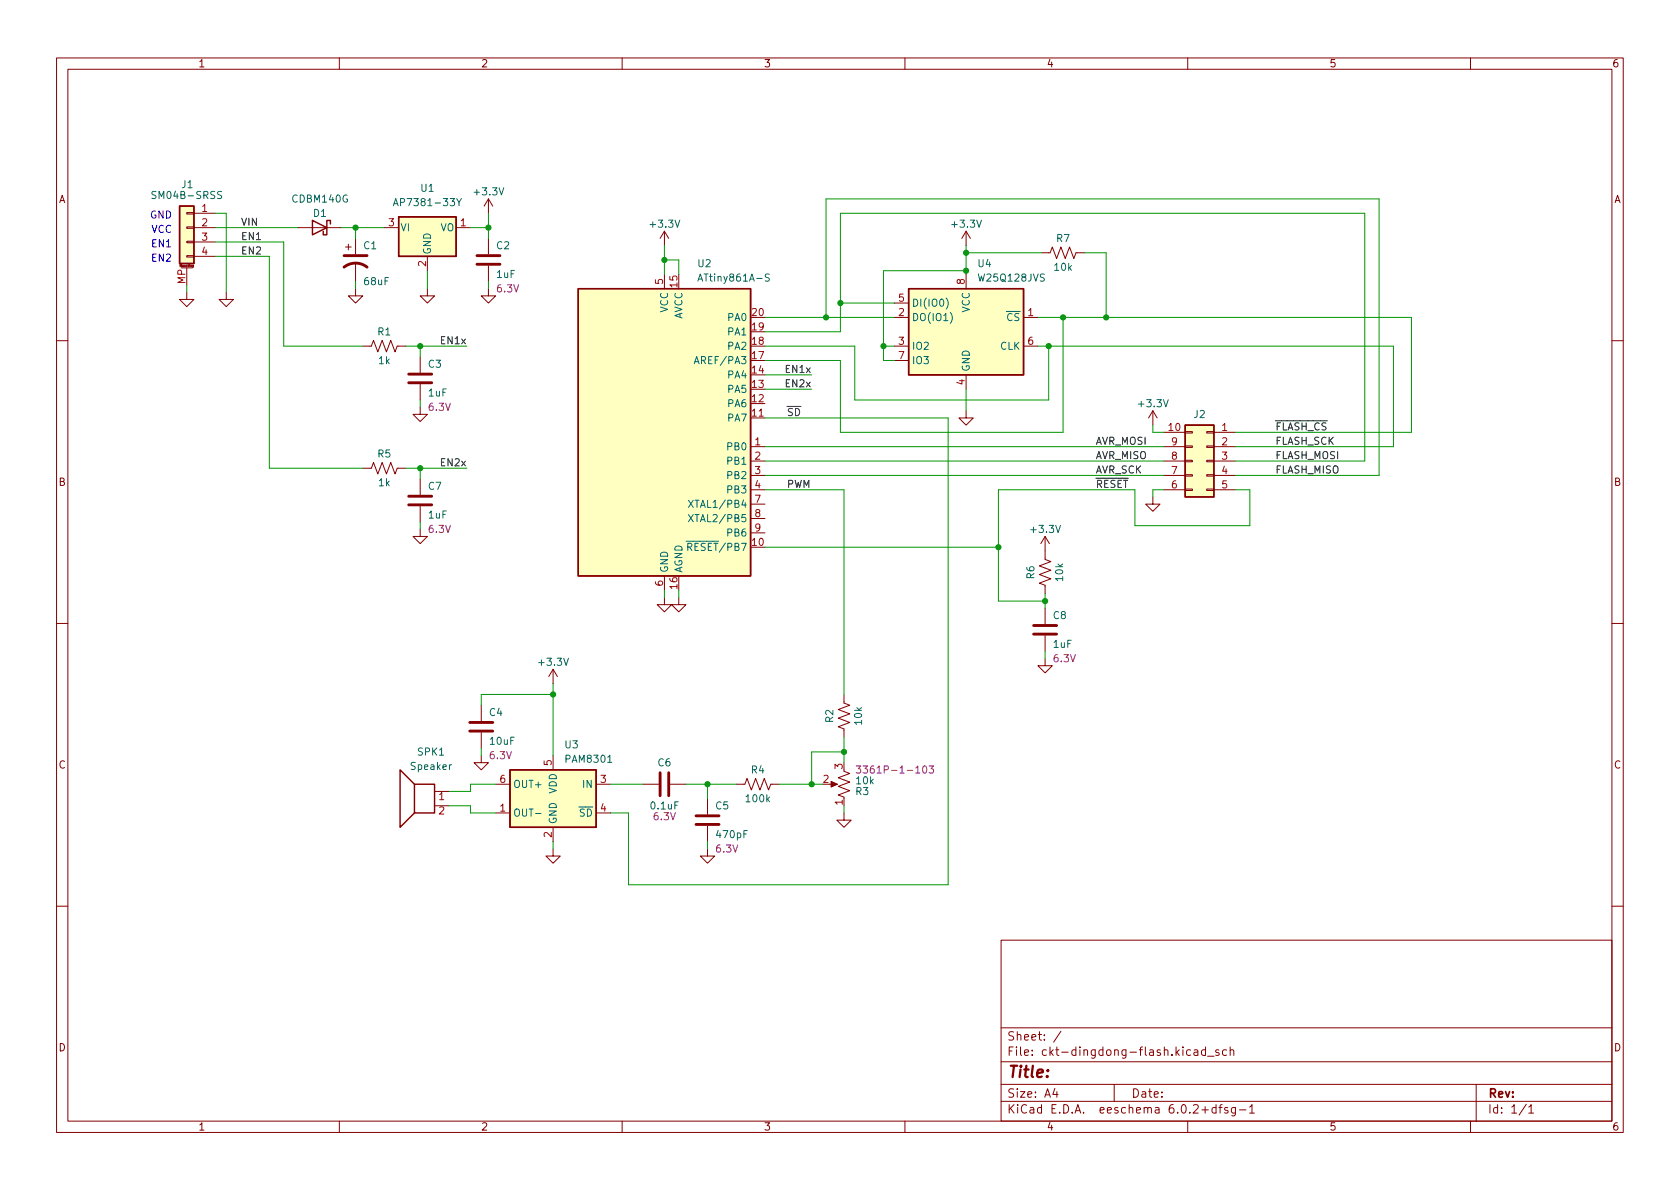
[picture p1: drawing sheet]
<svg xmlns="http://www.w3.org/2000/svg" width="297mm" height="210mm" viewBox="0 0 297 210" stroke-linecap="round" stroke-linejoin="round" font-family="sans-serif">
<g fill="none" stroke="#840000" stroke-width=".18">
<path d="M10 10.2h277v190.1h-277zM12 12.2h273v186.1h-273zM60 10.2v2M110 10.2v2M160 10.2v2M210 10.2v2M260 10.2v2M33 37.6h1.3v.2h-1.3zM34.3 37.7h3.8M86.4 35.2v2.5M86.4 35.2l-.8 1.2M86.4 35.2l.7 1.2"/>
<path d="M32 47.4h2M33 45.2h1.3v.3h-1.3zM33 42.7h1.3v.2h-1.3zM33 40.1h1.3v.3h-1.3zM33 51.7v1.3h1.3l-1.3 1.2-1.3-1.2h1.3M33 47.4v3M34.2 46.9v.3l-.2 .1M34.2 46.9l-.2 .1 .1 .1h.1M34.3 40.3h3.8M34.3 42.8h3.8M34.3 45.3h3.8M40 51.7v1.3h1.3l-1.3 1.2-1.3-1.2h1.3"/>
<path d="M52.7 40.3h7.6M61.1 43.7h1M61.6 43.2v1M62.9 51v1.3h1.2l-1.2 1.3-1.3-1.3h1.3M62.9 42.2v2.8M62.9 46.5v3.3M67.9 40.3h2.6M75.6 51v1.3h1.2l-1.2 1.3-1.3-1.3h1.3M75.6 45.3v2.6M80.6 40.3h2.6M86.4 51v1.3h1.2l-1.2 1.3-1.3-1.3h1.3M86.4 42.2v2.8"/>
<path d="M86.4 47v2.8M117.5 40.9l-.8 1.3M117.5 40.9v2.5M117.5 48.5v2.5M117.5 40.9l.7 1.3M158.1 56.1h2.6M158.1 53.6h2.6M170.8 40.9v2.5M170.8 48.5v2.5M170.8 40.9l-.7 1.3M170.8 40.9l.8 1.3M181 56.1h2.5"/>
<path d="M184.1 44.7h1.6l.4-1 .7 2 .8-2 .7 2 .8-2 .8 2 .3-1h1.6M10 60.2h2M64.1 61.2h1.6l.3-1 .8 2 .8-2 .7 2 .8-2 .7 2 .4-1h1.6M74.3 72v1.3h1.3l-1.3 1.2-1.3-1.2h1.3M74.3 63.1v2.8M74.3 67.9v2.8M132.7 79h2.6M132.7 73.9h2.6M158.1 61.2h2.6M158.1 63.7h2.6M170.8 72.6v1.3h1.3l-1.3 1.3-1.3-1.3h1.3M170.8 66.3v2.5"/>
<path d="M181 61.2h2.5M203.8 72.6l-.7 1.3M203.8 72.6v2.6M203.8 72.6l.8 1.3M205.7 79h3.8M205.7 76.4h3.8M209.5 78.9h1.3v.2h-1.3zM209.5 76.3h1.3v.3h-1.3zM213.4 78.9h1.2v.2h-1.2zM213.4 76.3h1.2v.3h-1.2zM214.6 79h3.8M214.6 76.4h3.8"/>
<path d="M285 60.2h2M64.1 82.8h1.6l.3-1 .8 2 .8-2 .7 2 .8-2 .7 2 .4-1h1.6M74.3 93.6v1.3h1.3l-1.3 1.2-1.3-1.2h1.3M74.3 84.7v2.8M74.3 89.5v2.8M132.7 81.5h2.6M132.7 84.1h2.6M132.7 86.6h2.6M132.7 89.1h2.6M132.7 91.7h2.6M132.7 94.2h2.6M184.8 94.9v4l1 .4-2 .8 2 .7-2 .8 2 .8-2 .7 1 .4v1.5"/>
<path d="M184.8 94.9l-.8 1.2M184.8 94.9l.7 1.2M203.8 87.9v1.2h1.3l-1.3 1.3-1.2-1.3h1.2M205.7 81.5h3.8M205.7 84.1h3.8M205.7 86.6h3.8M209.5 86.5h1.3v.2h-1.3zM209.5 83.9h1.3v.3h-1.3zM209.5 81.4h1.3v.3h-1.3zM213.4 86.5h1.2v.2h-1.2zM213.4 83.9h1.2v.3h-1.2zM213.4 81.4h1.2v.3h-1.2z"/>
<path d="M214.6 81.5h3.8M214.6 84.1h3.8M214.6 86.6h3.8M10 110.2h2M97.8 118.4l-.8 1.2M97.8 118.4v2.5M97.8 118.4l.8 1.2M117.5 105.7v1.2h1.2l-1.2 1.3-1.3-1.3h1.3M117.5 101.8v2.6M120 105.7v1.2h1.3l-1.3 1.3-1.3-1.3h1.3M184.8 116.5v1.2h1.3l-1.3 1.3-1.3-1.3h1.3M184.8 107.6v2.8"/>
<path d="M184.8 112.4v2.8M285 110.2h2M76.8 139.9h2.6M85.1 133.6v1.3h1.3l-1.3 1.2-1.3-1.2h1.3M85.1 124.7v2.8M85.1 129.5v2.8M87.6 138.7h2.6M97.8 133.6v2.5M105.4 138.7h2.5M113.7 138.7h2.8M118.5 138.7h2.8M130.2 138.7h1.5l.4-1 .7 2 .8-2 .8 2 .7-2 .8 2 .4-1h1.5"/>
<path d="M146.7 138.7h1M149.2 122.8v1.5l1 .4-2 .8 2 .7-2 .8 2 .8-2 .7 1 .4v1.5M149.2 136.4l1 .4-2 .7 2 .8-2 .8 2 .7-2 .8 1 .4v.2M76.8 142.5h2.6M87.6 143.8h2.6M97.8 150.1v1.3h1.3l-1.3 1.2-1.3-1.2h1.3M97.8 146.3v2.5M105.4 143.8h2.5M125.1 150.1v1.3h1.3l-1.3 1.2-1.3-1.2h1.3M125.1 141.2v2.8M125.1 146v2.8M149.2 143.8v1.2h1.3l-1.3 1.3-1.2-1.3h1.2"/>
<path d="M10 160.2h2M177 166.3h108v32h-108zM285 160.2h2M60 198.3v2M110 198.3v2M160 198.3v2M177 194.8h108M177 191.8h108M177 187.8h108M177 181.8h108M186.5 192.5l-.4 1h1M186.9 193v1"/>
<path d="M187.6 182.4l-1.3 1.9M197 191.8v3M210 198.3v2M210.5 185.7l-.4-.1-.3 .3v.4l.1 .3h.6M211.1 185.7h.6l.1 .9M211.8 186l-.5 .1a.29 .29 0 0 0-.2 .2 .29 .29 0 0 0 .2 .3h.5M213.1 185.7l-.4-.1-.3 .3v.4l.2 .3h.5M213.1 185.1v1.5M213.5 186.8h1.1M215 195.9l-.4-.1-.3 .3v.4l.1 .3h.6M215 195.3v1.5M215.5 185.7l-.4-.1-.2 .2 .1 .3 .5 .1v.4h-.6"/>
<path d="M215.5 195.8h.6M216.1 195.3l-.4 .2v1.3M216.9 185.7l-.5-.1-.3 .3v.4l.2 .3h.6M217.1 195.9l-.4-.1-.2 .2 .1 .3 .5 .1v.4h-.6M217.5 185.8l.2-.2 .4 .1v.9M217.5 185.1v1.5M218.4 195.8v1.2l-.3 .3h-.3M218.4 195.9l-.4-.1-.3 .3v.4l.2 .3h.5M219.1 196.3h1.2M220.9 195.8l.5-.5v1.5M220.9 196.8h.9M260 198.3v2"/>
<path d="M261 191.8v6.5M269.9 195.3l-1.3 1.9M270.3 195.8l.4-.5v1.5M270.3 196.8h.9"/>
</g>
<g fill="none" stroke="#840000" stroke-width=".51">
<path d="M60.8 47.2a3.3 3.3 0 0 1 4.1 0M60.8 45.2h4.1M84.3 46.7h4.1M84.3 45.2h4.1M72.3 67.7h4M72.3 66.2h4M72.3 89.3h4M72.3 87.8h4M182.8 112.1h4M182.8 110.6h4M83.1 129.3h4M83.1 127.8h4"/>
<path d="M116.7 136.6v4.1M118.2 136.6v4.1M123.1 145.8h4M123.1 144.3h4"/>
</g>
<g fill="#ffffc2" stroke="#ffffc2" stroke-width=".18">
<path d="M160.7 51h20.3v15.3h-20.3z"/>
<path d="M31.7 36.4h2.6v10.2h-2.6z"/>
<path d="M102.2 51h30.5v50.8h-30.5z"/>
<path d="M209.5 75.2h5.1v12.7h-5.1z"/>
<path d="M70.5 38.3h10.1v7h-10.1z"/>
<path d="M90.2 136.1h15.2v10.2h-15.2z"/>
</g>
<path d="M31.7 36.4h2.6v10.2h-2.6zM55.2 39l2.6 1.3-2.6 1.2zM58.4 39.6v-.6h-.6v2.5h-.7v-.6M70.5 38.3h10.1v7h-10.1zM102.2 51h30.5v50.8h-30.5zM160.7 51h20.3v15.3h-20.3zM209.5 75.2h5.1v12.7h-5.1zM73.3 138.7h3.5v5.1h-3.5zM73.3 138.7l-2.6-2.6v10.2l2.6-2.5M90.2 136.1h15.2v10.2h-15.2z" fill="none" stroke="#840000" stroke-width=".25"/>
<g fill="none" stroke="#006464" stroke-width=".18">
<path d="M39.2 33.9l-.5-.1-.2 .3 .1 .3 .5 .2v.4l-.2 .1h-.4M69.5 36.4l.5-1.3 .4 1.3M69.7 36h.6M80.7 35.1l.5 .7 .4-.7M81.2 35.8v.6M123.4 49.7l.4-1.3 .4 1.3M136 48.5l-.5-.1-.2 .3 .1 .3 .6 .2v.4l-.2 .1h-.5M167.3 52.7a1.46 1.46 0 0 1 0 1.9M168 55.3a1.46 1.46 0 0 1 0 1.9M122.8 64.3l.4-1.2 .4 1.2M121.7 88.5l.9 1.2M121.7 91l.9 1.3"/>
<path d="M122.6 88.5l-.9 1.2M122.6 91l-.9 1.3M94.7 143.8h1"/>
</g>
<path d="M146.9 138.2l1.2 .5-1.2 .5z" fill="#840000" stroke="#840000" stroke-width=".18"/>
<path d="M151.4 135.4h.8l-.4 .5 .3 .1v.6l-.2 .1-.5-.1M164.3 135.4h.8l-.5 .5 .4 .1v.6l-.2 .1-.5-.1" fill="none" stroke="#840084" stroke-width=".18"/>
<g fill="none" stroke="#009600" stroke-width=".18">
<path d="M38.1 37.7h1.9v14M86.4 37.7v4.5M33 50.4v1.3M38.1 42.8h12.1v18.4h13.9M38.1 45.3h9.5v37.5h16.5M38.1 40.3h14.6M60.3 40.3h7.6M62.9 40.3v1.9M62.9 49.8v1.2M75.6 47.9v3.1M83.2 40.3h3.2M86.4 49.8v1.2"/>
<path d="M117.5 43.4v5.1M117.5 46h2.5v2.5M135.3 58.7h13.3v-21h92.7v43.8h-22.9M135.3 56.1h22.8M146 56.1v-20.9h97.8v48.9h-25.4M148.6 53.6h9.5M170.8 47.9h-14.6v15.8h1.9M170.8 43.4v5.1M170.8 44.7h13.3M183.5 56.1h66.1v20.3h-31.2M188 56.1v20.3h-39.4v-12.7h-13.3M191.8 44.7h3.8v11.4"/>
<path d="M71.8 61.2h10.7M74.3 61.2v1.9M74.3 70.7v1.3M135.3 61.2h15.8v9.5h34.3v-9.5M135.3 79h70.4M135.3 73.9h32.3v82.6h-56.5v-12.7h-3.2M135.3 68.8h8.2M135.3 66.3h8.2M156.2 61.2h1.9M170.8 68.8v3.8M183.5 61.2h62.9v17.8h-28M203.8 75.2v1.2h1.9"/>
<path d="M71.8 82.8h10.7M74.3 82.8v1.9M74.3 92.3v1.3M135.3 84.1h70.4M135.3 96.8h41.2M135.3 81.5h70.4M135.3 86.6h13.9v36.2M205.7 86.6h-1.9v1.3M218.4 86.6h2.6v6.4h-20.3v-6.4h-24.2v19.7h8.3M117.5 104.4v1.3M120 104.4v1.3M184.8 105v2.6"/>
<path d="M184.8 115.2v1.3M85.1 132.3v1.3M87.6 138.7h-4.4v1.2h-3.8M97.8 122.8h-12.7v1.9M97.8 120.9v12.7M107.9 138.7h5.8M121.3 138.7h8.9M125.1 138.7v2.5M137.8 138.7h7.6M149.2 130.4v4.5M149.2 133h-5.7v5.7M79.4 142.5h3.8v1.3h4.4"/>
<path d="M97.8 148.8v1.3M125.1 148.8v1.3M149.2 142.5v1.3"/>
</g>
<g fill="#009600" stroke="#009600" stroke-width=".18">
<circle cx="125.1" cy="138.7" r=".46"/>
<circle cx="143.5" cy="138.7" r=".46"/>
<circle cx="149.2" cy="133" r=".46"/>
<circle cx="176.5" cy="96.8" r=".46"/>
<circle cx="188" cy="56.1" r=".46"/>
<circle cx="184.8" cy="106.3" r=".46"/>
<circle cx="185.4" cy="61.2" r=".46"/>
<circle cx="170.8" cy="47.9" r=".46"/>
<circle cx="170.8" cy="44.7" r=".46"/>
<circle cx="195.6" cy="56.1" r=".46"/>
<circle cx="74.3" cy="61.2" r=".46"/>
<circle cx="74.3" cy="82.8" r=".46"/>
<circle cx="86.4" cy="40.3" r=".46"/>
<circle cx="148.6" cy="53.6" r=".46"/>
<circle cx="146" cy="56.1" r=".46"/>
<circle cx="117.5" cy="46" r=".46"/>
<circle cx="97.8" cy="122.8" r=".46"/>
<circle cx="156.2" cy="61.2" r=".46"/>
<circle cx="62.9" cy="40.3" r=".46"/>
</g>
<text font-size="2.8" fill="#840000" x="178" y="190.6">Title:</text>
<g font-size="2.1" fill="#840000">
<text x="178" y="184">Sheet: /</text>
<text x="178" y="186.7">File: ckt-dingdong-flash.kicad_sch</text>
<text x="178" y="196.9">KiCad E.D.A. eeschema 6.0.2+dfsg-1</text>
<text x="178" y="194.1">Size: A4</text>
<text x="200" y="194.1">Date:</text>
<text x="263" y="194.1">Rev:</text>
<text x="263" y="196.9">Id: 1/1</text>
</g>
<g font-size="1.8" fill="#840000">
<text x="35" y="11.9">1</text>
<text x="85" y="11.9">2</text>
<text x="135" y="11.9">3</text>
<text x="185" y="11.9">4</text>
<text x="235" y="11.9">5</text>
<text x="285" y="11.9">6</text>
<text x="10.3" y="35.9">A</text>
<text x="285.3" y="35.9">A</text>
<text x="10.3" y="85.9">B</text>
<text x="285.3" y="85.9">B</text>
<text x="10.3" y="135.9">C</text>
<text x="285.3" y="135.9">C</text>
<text x="10.3" y="185.9">D</text>
<text x="285.3" y="185.9">D</text>
<text x="35" y="199.9">1</text>
<text x="85" y="199.9">2</text>
<text x="135" y="199.9">3</text>
<text x="185" y="199.9">4</text>
<text x="235" y="199.9">5</text>
<text x="285" y="199.9">6</text>
</g>
<g font-size="1.8" fill="#006464">
<text x="27.4" y="35.2">SM04B-SRSS</text>
<text x="32.1" y="33.3">J1</text>
<text x="51.8" y="35.8">CDBM140G</text>
<text x="74.4" y="33.9">U1</text>
<text x="84" y="34.5">+3.3V</text>
<text x="55.4" y="38.3">D1</text>
<text x="70.5" y="36.4">AP7381-33Y</text>
<text x="70.7" y="40.9">VI</text>
<text x="77.8" y="40.9">VO</text>
<text x="115.1" y="40.3">+3.3V</text>
<text x="168.5" y="40.3">+3.3V</text>
<text x="64.3" y="44.1">C1</text>
<text x="76.2" y="45.1" transform="rotate(-90 76.2 45.1)">GND</text>
<text x="87.8" y="44.1">C2</text>
<text x="123.4" y="47.2">U2</text>
<text x="172.9" y="47.2">U4</text>
<text x="186.5" y="47.9">10k</text>
<text x="186.8" y="42.8">R7</text>
<text x="64.5" y="50.4">68uF</text>
<text x="87.9" y="49.1">1uF</text>
<text x="124" y="49.8">ATtiny861A-S</text>
<text x="173.2" y="49.8">W25Q128JVS</text>
<text x="66.8" y="59.3">R1</text>
<text x="118.1" y="55.3" transform="rotate(-90 118.1 55.3)">VCC</text>
<text x="120.6" y="56.6" transform="rotate(-90 120.6 56.6)">AVCC</text>
<text x="128.8" y="59.3">PA1</text>
<text x="128.8" y="56.8">PA0</text>
<text x="161.2" y="56.8">DO(IO1)</text>
<text x="161.2" y="54.2">DI(IO0)</text>
<text x="171.4" y="55.3" transform="rotate(-90 171.4 55.3)">VCC</text>
<text x="176.6" y="56.8">~{CS}</text>
<text x="67" y="64.4">1k</text>
<text x="75.8" y="65">C3</text>
<text x="123.5" y="64.4">AREF/PA3</text>
<text x="128.8" y="61.8">PA2</text>
<text x="161.2" y="61.8">IO2</text>
<text x="161.2" y="64.4">IO3</text>
<text x="171.4" y="65.8" transform="rotate(-90 171.4 65.8)">GND</text>
<text x="176.8" y="61.8">CLK</text>
<text x="75.8" y="70.1">1uF</text>
<text x="128.8" y="69.5">PA5</text>
<text x="128.8" y="66.9">PA4</text>
<text x="128.8" y="74.5">PA7</text>
<text x="128.8" y="72">PA6</text>
<text x="201.5" y="72">+3.3V</text>
<text x="211.1" y="73.9">J2</text>
<text x="66.8" y="80.9">R5</text>
<text x="128.8" y="79.6">PB0</text>
<text x="128.8" y="82.2">PB1</text>
<text x="67" y="86">1k</text>
<text x="75.8" y="86.6">C7</text>
<text x="122.7" y="89.8">XTAL1/PB4</text>
<text x="128.8" y="84.7">PB2</text>
<text x="128.8" y="87.2">PB3</text>
<text x="75.8" y="91.7">1uF</text>
<text x="122.7" y="92.3">XTAL2/PB5</text>
<text x="128.8" y="94.9">PB6</text>
<text x="182.4" y="94.2">+3.3V</text>
<text x="118.1" y="101.3" transform="rotate(-90 118.1 101.3)">GND</text>
<text x="120.6" y="101.3" transform="rotate(-90 120.6 101.3)">AGND</text>
<text x="121" y="97.4">~{RESET}/PB7</text>
<text x="182.9" y="102.3" transform="rotate(-90 182.9 102.3)">R6</text>
<text x="188" y="102.7" transform="rotate(-90 188 102.7)">10k</text>
<text x="186.2" y="109.5">C8</text>
<text x="95.5" y="117.7">+3.3V</text>
<text x="186.3" y="114.5">1uF</text>
<text x="86.5" y="126.6">C4</text>
<text x="86.7" y="131.7">10uF</text>
<text x="147.3" y="127.7" transform="rotate(-90 147.3 127.7)">R2</text>
<text x="152.4" y="128.1" transform="rotate(-90 152.4 128.1)">10k</text>
<text x="72.8" y="136.1">Speaker</text>
<text x="73.9" y="133.6">SPK1</text>
<text x="99.9" y="132.3">U3</text>
<text x="100.2" y="134.9">PAM8301</text>
<text x="116.3" y="135.5">C6</text>
<text x="132.9" y="136.8">R4</text>
<text x="90.7" y="139.3">OUT+</text>
<text x="98.4" y="140.4" transform="rotate(-90 98.4 140.4)">VDD</text>
<text x="103.1" y="139.3">IN</text>
<text x="115.2" y="143.1">0.1uF</text>
<text x="126.6" y="143.1">C5</text>
<text x="132" y="141.9">100k</text>
<text x="151.3" y="140.6">R3</text>
<text x="151.5" y="138.7">10k</text>
<text x="90.7" y="144.4">OUT-</text>
<text x="98.4" y="145.8" transform="rotate(-90 98.4 145.8)">GND</text>
<text x="101.1" y="144.4">~{SD}</text>
<text x="126.8" y="148.2">470pF</text>
</g>
<g font-size="1.8" fill="#0000c2">
<text x="26.5" y="38.6">GND</text>
<text x="26.7" y="41.2">VCC</text>
<text x="27" y="46.3">EN2</text>
<text x="27" y="43.7">EN1</text>
</g>
<g font-size="1.8" fill="#a90000">
<text x="35.7" y="37.5">1</text>
<text x="35.7" y="40">2</text>
<text x="68.7" y="40">3</text>
<text x="81.4" y="40">1</text>
<text x="35.7" y="42.5">3</text>
<text x="35.7" y="45.1">4</text>
<text x="75.3" y="47.1" transform="rotate(-90 75.3 47.1)">2</text>
<text x="32.8" y="50.2" transform="rotate(-90 32.8 50.2)">MP</text>
<text x="117.2" y="50.3" transform="rotate(-90 117.2 50.3)">5</text>
<text x="119.8" y="50.8" transform="rotate(-90 119.8 50.8)">15</text>
<text x="158.9" y="53.3">5</text>
<text x="170.6" y="50.3" transform="rotate(-90 170.6 50.3)">8</text>
<text x="133" y="58.4">19</text>
<text x="133" y="55.9">20</text>
<text x="158.9" y="55.9">2</text>
<text x="181.8" y="55.9">1</text>
<text x="133" y="63.5">17</text>
<text x="133" y="61">18</text>
<text x="158.9" y="61">3</text>
<text x="158.9" y="63.5">7</text>
<text x="181.8" y="61">6</text>
<text x="133" y="71.1">12</text>
<text x="133" y="68.6">13</text>
<text x="133" y="66">14</text>
<text x="170.6" y="68.1" transform="rotate(-90 170.6 68.1)">4</text>
<text x="133" y="73.7">11</text>
<text x="206.7" y="76.2">10</text>
<text x="216" y="76.2">1</text>
<text x="133.5" y="78.7">1</text>
<text x="133.5" y="81.3">2</text>
<text x="133.5" y="83.8">3</text>
<text x="207.2" y="83.8">7</text>
<text x="207.2" y="81.3">8</text>
<text x="207.2" y="78.7">9</text>
<text x="216" y="78.7">2</text>
<text x="216" y="81.3">3</text>
<text x="216" y="83.8">4</text>
<text x="133.5" y="86.4">4</text>
<text x="133.5" y="88.9">7</text>
<text x="207.2" y="86.4">6</text>
<text x="216" y="86.4">5</text>
<text x="133.5" y="91.4">8</text>
<text x="133.5" y="94">9</text>
<text x="133" y="96.5">10</text>
<text x="117.2" y="103.6" transform="rotate(-90 117.2 103.6)">6</text>
<text x="119.8" y="104.1" transform="rotate(-90 119.8 104.1)">16</text>
<text x="97.5" y="135.4" transform="rotate(-90 97.5 135.4)">5</text>
<text x="149" y="136" transform="rotate(-90 149 136)">3</text>
<text x="77.6" y="141.5">1</text>
<text x="88.4" y="143.5">1</text>
<text x="88.4" y="138.4">6</text>
<text x="106.2" y="138.4">3</text>
<text x="106.2" y="143.5">4</text>
<text x="145.6" y="138.4">2</text>
<text x="149" y="142.3" transform="rotate(-90 149 142.3)">1</text>
<text x="77.6" y="144">2</text>
<text x="97.5" y="148.1" transform="rotate(-90 97.5 148.1)">2</text>
</g>
<g font-size="1.8" fill="#0f0f0f">
<text x="42.5" y="39.9">VIN</text>
<text x="42.5" y="42.4">EN1</text>
<text x="42.5" y="45">EN2</text>
<text x="78.1" y="60.9">EN1x</text>
<text x="139.1" y="65.9">EN1x</text>
<text x="139.1" y="68.5">EN2x</text>
<text x="139.1" y="73.6">~{SD}</text>
<text x="225.4" y="76.1">~{FLASH_CS}</text>
<text x="78.1" y="82.4">EN2x</text>
<text x="193.7" y="81.2">AVR_MISO</text>
<text x="193.7" y="78.6">AVR_MOSI</text>
<text x="193.7" y="83.7">AVR_SCK</text>
<text x="225.4" y="83.7">FLASH_MISO</text>
<text x="225.4" y="81.2">FLASH_MOSI</text>
<text x="225.4" y="78.6">FLASH_SCK</text>
<text x="139.1" y="86.3">PWM</text>
<text x="193.7" y="86.3">~{RESET}</text>
</g>
<g font-size="1.8" fill="#840084">
<text x="87.9" y="51.7">6.3V</text>
<text x="75.9" y="72.6">6.3V</text>
<text x="75.9" y="94.2">6.3V</text>
<text x="186.4" y="117.1">6.3V</text>
<text x="86.7" y="134.2">6.3V</text>
<text x="153.1" y="136.8">3361P-1-103</text>
<text x="115.7" y="145">6.3V</text>
<text x="126.7" y="150.7">6.3V</text>
</g>
<text font-size=".5" fill="#840000" x="31.8" y="47.2">Mounting</text>
</svg>
